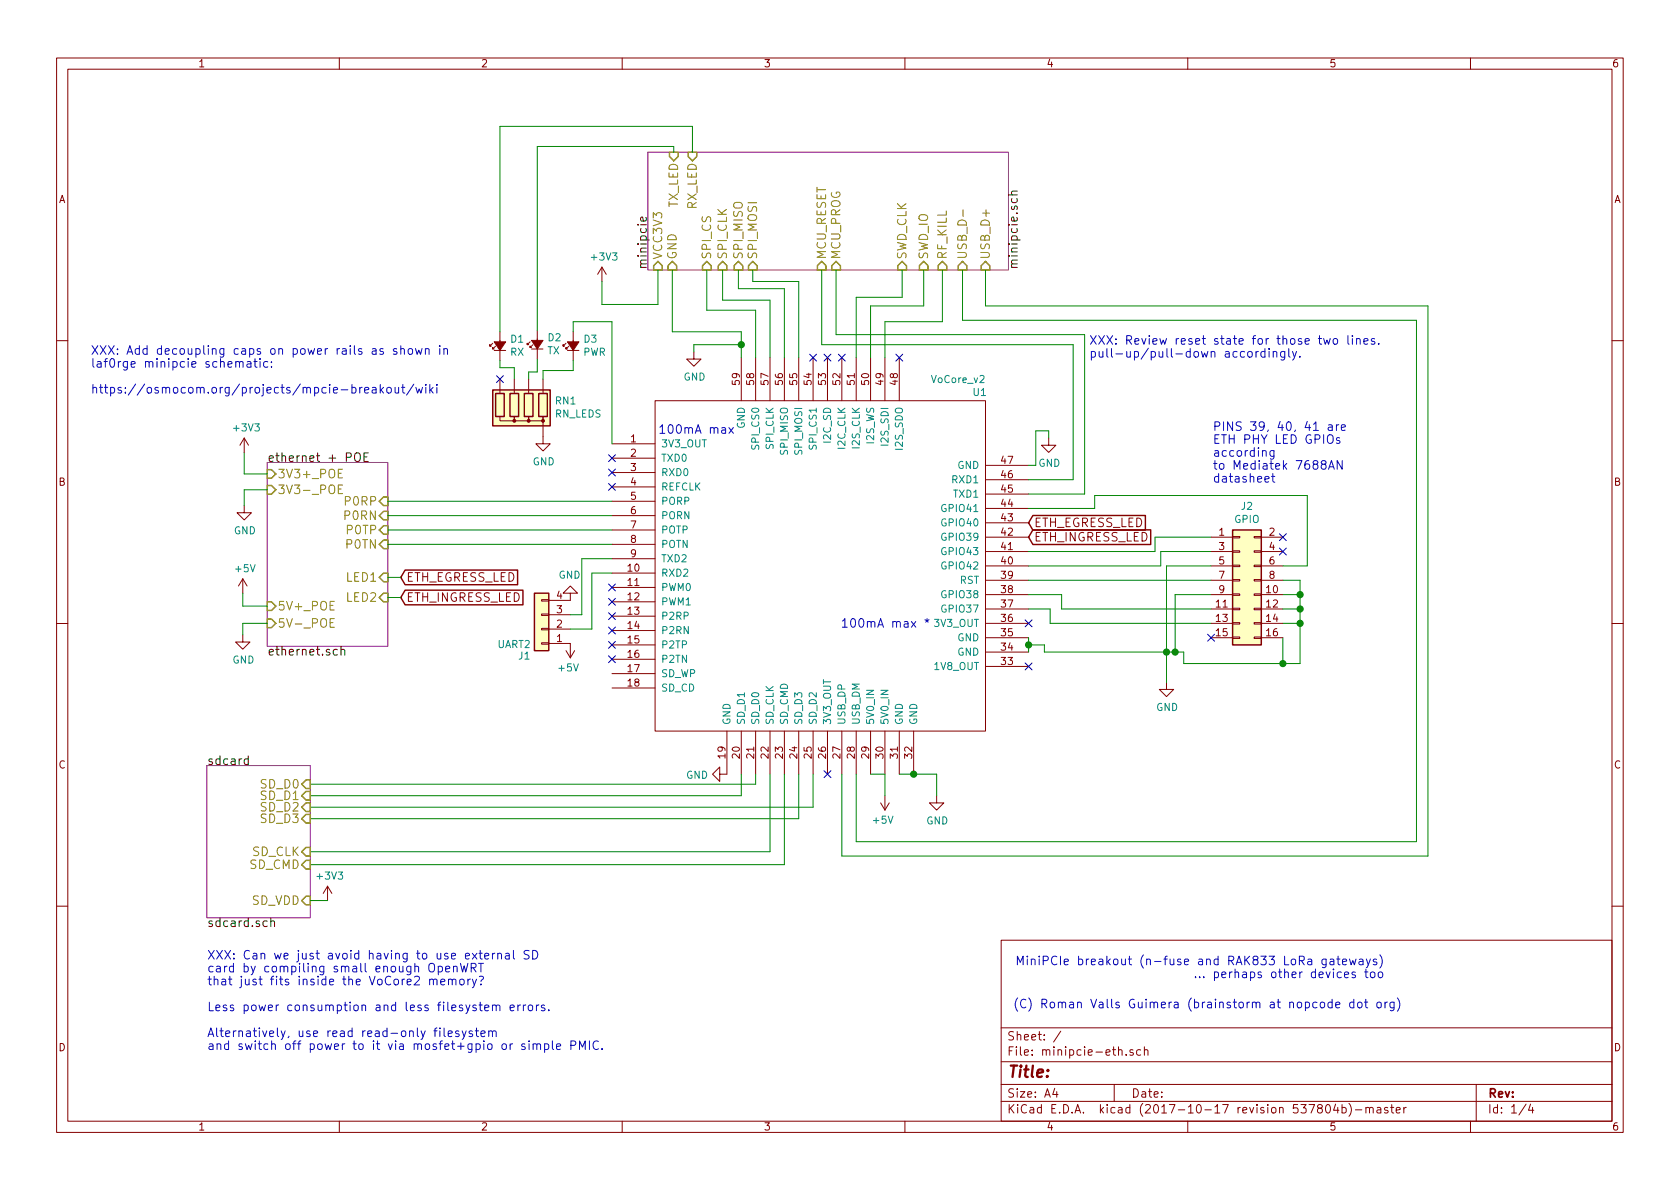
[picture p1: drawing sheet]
<svg xmlns="http://www.w3.org/2000/svg" width="297mm" height="210mm" viewBox="0 0 297 210" stroke-linecap="round" stroke-linejoin="round" font-family="sans-serif">
<g fill="none" stroke="#840000" stroke-width=".18">
<path d="M10 10.3h277v189.9h-277zM12 12.2h273v186.1h-273zM60 10.3v1.9M110 10.3v1.9M160 10.3v1.9M210 10.3v1.9M260 10.3v1.9M88.4 58.7v5M95 58.4v5.1M101.3 58.7v5M106.4 47.2l-.7 1.3M106.4 47.2v2.6"/>
<path d="M106.4 47.2l.8 1.3M10 60.2h2M43.2 77.5l-.8 1.2M43.2 77.5v2.5M43.2 77.5l.7 1.2M87.1 60.7l-.5 .5v-.2v.2h.3M87.4 62h2M87.6 61.2l-.5 .5v-.2v.2h.3M88.4 73.7v.7h2.5v-.7v.7h2.6v-.7v.7h2.5v-.7v4.8h1.3l-1.3 1.3-1.3-1.3h1.3M88.4 67.1v2.5M90.9 67.1v2.5M93.5 67.1v2.5"/>
<path d="M93.7 60.4l-.5 .6v-.3v.3h.3M94 61.7h2M94.2 61l-.5 .5v-.3v.3h.3M96 67.1v2.5M100.1 60.7l-.5 .5v-.2v.2h.2M100.3 62h2.1M100.6 61.2l-.5 .5v-.2v.2h.2M108.2 78.5h7.6M115.8 70.9h58.4v58.4h-58.4zM122.7 62.2v1.3h1.3l-1.3 1.3-1.3-1.3h1.3M131.1 63.2v7.7M133.6 63.2v7.7"/>
<path d="M136.1 63.2v7.7M138.7 63.2v7.7M141.2 63.2v7.7M143.8 63.2v7.7M146.3 63.2v7.7M148.8 63.2v7.7M151.4 63.2v7.7M153.9 63.2v7.7M156.5 63.2v7.7M159 63.2v7.7M185.4 77.5v1.2h1.3l-1.3 1.3-1.3-1.3h1.3M285 60.2h2"/>
<path d="M43.2 89.4v1.3h1.2l-1.2 1.2-1.3-1.2h1.3M108.2 81h7.6M108.2 83.6h7.6M108.2 86.1h7.6M108.2 88.6h7.6M108.2 91.2h7.6M108.2 93.7h7.6M108.2 96.3h7.6M108.2 98.8h7.6M174.2 97.5h7.7M174.2 95h7.7M174.2 92.5h7.7"/>
<path d="M174.2 89.9h7.7M174.2 87.4h7.7M174.2 84.8h7.7M174.2 82.3h7.7M214.1 97.5h3.8M214.1 95h3.8M217.9 99.9h1.3v.3h-1.3zM217.9 97.4h1.3v.3h-1.3zM217.9 94.9h1.3v.2h-1.3zM221.7 99.9h1.3v.3h-1.3zM221.7 97.4h1.3v.3h-1.3zM221.7 94.9h1.3v.2h-1.3z"/>
<path d="M223 97.5h3.8M223 95h3.8M10 110.3h2M42.9 112.3v1.2h1.3l-1.3 1.3-1.2-1.3h1.2M42.9 102.4l-.7 1.2M42.9 102.4v2.5M42.9 102.4l.8 1.2M95.8 106h1.2v.3h-1.2zM95.8 108.6h1.2v.2h-1.2zM95.8 111.1h1.2v.3h-1.2zM95.8 113.7h1.2v.2h-1.2zM97 113.8h3.8v2.5"/>
<path d="M97 111.2h3.8M97 108.7h3.8M100.1 115.1l.7 1.2M100.8 104.9h1.3l-1.3-1.3-1.2 1.3h1.2v1.3h-3.8M101.6 115.1l-.8 1.2M108.2 101.3h7.6M108.2 103.9h7.6M108.2 106.4h7.6M108.2 109h7.6M108.2 111.5h7.6M108.2 114h7.6M108.2 116.6h7.6"/>
<path d="M108.2 119.1h7.6M174.2 110.2h7.7M174.2 117.9h7.7M174.2 115.3h7.7M174.2 112.8h7.7M174.2 107.7h7.7M174.2 105.2h7.7M174.2 102.6h7.7M174.2 100.1h7.7M214.1 110.2h3.8M214.1 112.8h3.8M214.1 107.7h3.8"/>
<path d="M214.1 105.2h3.8M214.1 102.6h3.8M214.1 100.1h3.8M217.9 112.6h1.3v.3h-1.3zM217.9 110.1h1.3v.3h-1.3zM217.9 107.6h1.3v.2h-1.3zM217.9 105h1.3v.3h-1.3zM217.9 102.5h1.3v.2h-1.3zM221.7 112.6h1.3v.3h-1.3zM221.7 110.1h1.3v.3h-1.3zM221.7 107.6h1.3v.2h-1.3zM221.7 105h1.3v.3h-1.3z"/>
<path d="M221.7 102.5h1.3v.2h-1.3zM223 110.2h3.8M223 112.8h3.8M223 107.7h3.8M223 105.2h3.8M223 102.6h3.8M223 100.1h3.8M285 110.3h2M108.2 121.7h7.6M128.5 129.3v7.6h-1.2v1.3l-1.3-1.3 1.3-1.3v1.3M131.1 129.3v7.6M133.6 129.3v7.6"/>
<path d="M136.1 129.3v7.6M138.7 129.3v7.6M141.2 129.3v7.6M143.8 129.3v7.6M146.3 129.3v7.6M148.8 129.3v7.6M151.4 129.3v7.6M153.9 129.3v7.6M156.5 129.3v7.6M159 129.3v7.6M161.5 129.3v7.6M206.2 120.6v1.3h1.3l-1.3 1.3-1.2-1.3h1.2"/>
<path d="M57.9 156.7l-.8 1.3M57.9 156.7v2.6M57.9 156.7l.8 1.3M155.7 142l.8 1.3M156.5 140.7v2.6M157.2 142l-.7 1.3M165.6 140.7v1.3h1.3l-1.3 1.3-1.3-1.3h1.3M10 160.2h2M177 166.3h108v32h-108zM285 160.2h2M60 198.3v1.9M110 198.3v1.9"/>
<path d="M160 198.3v1.9M177 194.8h108M177 191.8h108M177 187.8h108M177 181.8h108M186.5 192.5l-.4 1h1M186.8 193v1M187.6 182.3l-1.3 2M197 191.8v3M197.8 185.7l.2-.1 .3 .1 .1 .9M199.1 186.5v.1M200.3 185.7l-.3-.1-.2 .2v.2l.5 .2v.3h-.5"/>
<path d="M201.7 185.7l-.4-.1-.3 .3v.6l.3 .1 .4-.1M202.3 185.7l.2-.1 .4 .1 .1 .9M202.3 185.1v1.5M210 198.3v1.9M233.2 196l-.3-.3 .1-.2 .2-.2 .5 .1 .1 .2-.1 .2-.6 .2a.48 .48 0 0 0-.1 .7l.2 .1 .5-.1a.48 .48 0 0 0-.2-.7M234.5 195.5l.2-.2a.81 .81 0 0 1 .6 .6 .81 .81 0 0 1-.3 .8l-.1 .1a.79 .79 0 0 1-.4-1.3zM236.1 195.2l-.3 1.1h.9M236.5 195.8v1M237.3 195.9l.4-.1 .3 .3-.1 .6-.2 .1-.4-.1M237.3 195.3v1.5M238.5 195.1a1.71 1.71 0 0 1 0 2.3M239.6 196.3h1.2"/>
<path d="M241.5 196l.2-.2 .4 .1v.9M241.5 195.8v1M242.1 196a.36 .36 0 0 1 .4-.2 .36 .36 0 0 1 .3 .2v.8M243.5 195.9h.6v.9M244.1 196.2l-.5 .1a.29 .29 0 0 0-.2 .2 .29 .29 0 0 0 .2 .3l.5-.1M245.4 195.9a.37 .37 0 0 0-.6 .1l.1 .3 .5 .1v.1l-.2 .3-.4-.1M245.9 195.8h.5M246.1 195.3v1.3l.3 .2M246.9 196.3l.7-.1-.1-.3-.4-.1-.2 .2v.7h.6M248.2 195.8v1M248.6 195.8l-.4 .3M260 198.3v1.9"/>
<path d="M261 191.8v6.5M269.8 195.2l-1.2 2M270.6 195.2l-.3 1.1h.9M271 195.8v1"/>
</g>
<path d="M114.6 26.9h63.7v20.8h-63.7zM47.2 81.8h21.4v32.5h-21.4zM36.6 135.4h18.3v26.9h-18.3z" fill="none" stroke="#840084" stroke-width=".18"/>
<g fill="none" stroke="#000" stroke-width=".18">
<path d="M114.2 38.4l.1 .5-.3 .2-.7-.1v-.6h.3l.2 .7M178.3 34.5h1.6M178.9 35.1l-.1 .4 .2 .3h.7a.48 .48 0 0 0 .1-.7M179.9 33.8l-1 .1-.1 .3 .2 .3M62.8 80.3a.54 .54 0 0 1 .8 0 1.04 1.04 0 0 1-.3 1.3 .53 .53 0 0 1-.6-.5zM64.4 80.8h.5M65.1 80.1h-.7v1.5h.7M59.6 114.9l-.4-.1-.3 .3 .2 .7h.5M60.3 115l.1-.1a.37 .37 0 0 1 .6 .1v.8M60.3 114.3v1.5M43.9 134.3l-.4-.1-.3 .3 .1 .6h.6M43.9 133.7v1.5"/>
<path d="M47.9 163l.2-.2 .4 .1v.9M47.9 162.3v1.5"/>
</g>
<g fill="none" stroke="#848400" stroke-width=".25">
<path d="M118.4 26.9h1.5v.8l-.8 .7-.7-.7zM121.7 26.9h1.5v.8l-.8 .7-.7-.7zM116.3 46.2l.8 .8v.7h-1.5v-.7zM118.9 46.2l.7 .8v.7h-1.5v-.7zM125 46.2l.7 .8v.7h-1.5v-.7zM127.8 46.2l.7 .8v.7h-1.5v-.7zM130.6 46.2l.7 .8v.7h-1.5v-.7zM133.1 46.2l.8 .8v.7h-1.6v-.7zM145.3 46.2l.7 .8v.7h-1.5v-.7zM147.8 46.2l.8 .8v.7h-1.5v-.7zM159.5 46.2l.8 .8v.7h-1.6v-.7zM163.3 46.2l.8 .8v.7h-1.5v-.7z"/>
<path d="M166.6 46.2l.8 .8v.7h-1.5v-.7zM170.2 46.2l.7 .8v.7h-1.5v-.7zM174.2 46.2l.8 .8v.7h-1.5v-.7zM47.2 83.1h.8l.8 .7-.8 .8h-.8zM47.2 85.8h.8l.8 .8-.8 .8h-.8zM67.8 90.4h.8v1.5h-.8l-.7-.7zM67.8 87.9h.8v1.5h-.8l-.7-.8zM67.8 93h.8v1.5h-.8l-.7-.8zM67.8 95.5h.8v1.5h-.8l-.7-.7zM47.2 106.4h.8l.8 .8-.8 .7h-.8zM47.2 109.5h.8l.8 .7-.8 .8h-.8zM67.8 101.3h.8v1.6h-.8l-.7-.8z"/>
<path d="M67.8 104.9h.8v1.5h-.8l-.7-.7zM54.1 137.9h.8v1.5h-.8l-.8-.7zM53.3 140.7l.8-.8h.8v1.6h-.8zM54.1 142h.8v1.5h-.8l-.8-.8zM54.1 144h.8v1.5h-.8l-.8-.7zM54.1 152.1h.8v1.6h-.8l-.8-.8zM54.1 149.9h.8v1.5h-.8l-.8-.8zM54.1 158.5h.8v1.5h-.8l-.8-.7z"/>
</g>
<path d="M170.3 37.1v1.2M59.8 83.7h.5M59.8 86.5h.5M60.6 83h-.8v1.5h.8M60.6 85.8h-.8v1.5h.8M58.4 110.1h.5M59.1 106.3h-.7v1.6h.7M59.1 109.4h-.7v1.5h.7" fill="none" stroke="#848400" stroke-width=".18"/>
<g fill="#ffffc2" stroke="#ffffc2" stroke-width=".18">
<path d="M94.5 104.9h2.5v10.2h-2.5z"/>
<path d="M217.9 93.7h5.1v20.3h-5.1z"/>
<path d="M87.1 69h10.2v6.3h-10.2z"/>
</g>
<path d="M87.1 69h10.2v6.3h-10.2zM87.6 69.6h1.6v4.1h-1.6zM90.2 69.6h1.5v4.1h-1.5zM92.7 69.6h1.5v4.1h-1.5zM95.2 69.6h1.6v4.1h-1.6zM182.6 91.2h19.9v2.5h-19.9l-.7-1.2zM182.6 93.7h20.9v2.6h-20.9l-.7-1.3zM217.9 93.7h5.1v20.3h-5.1zM71.6 100.8h19.9v2.6h-19.9l-.7-1.3zM71.6 104.4h20.9v2.6h-20.9l-.7-1.3zM94.5 104.9h2.5v10.2h-2.5z" fill="none" stroke="#840000" stroke-width=".25"/>
<g fill="none" stroke="#000084" stroke-width=".18">
<path d="M87.8 66.4l1.2 1.3M89 66.4l-1.2 1.3M143.2 62.6l1.2 1.2M144.4 62.6l-1.2 1.2M145.7 62.6l1.2 1.2M146.9 62.6l-1.2 1.2M148.2 62.6l1.3 1.2M149.5 62.6l-1.3 1.2M158.4 62.6l1.2 1.2M159.6 62.6l-1.2 1.2M107.6 85.5l1.2 1.2M107.6 80.4l1.2 1.2"/>
<path d="M107.6 83l1.2 1.2M108.8 85.5l-1.2 1.2M108.8 80.4l-1.2 1.2M108.8 83l-1.2 1.2M226.2 96.9l1.2 1.2M226.2 94.4l1.2 1.2M227.4 96.9l-1.2 1.2M227.4 94.4l-1.2 1.2M107.6 105.8l1.2 1.2M107.6 103.3l1.2 1.2M107.6 108.4l1.2 1.2M107.6 110.9l1.2 1.2"/>
<path d="M107.6 113.4l1.2 1.2M107.6 116l1.2 1.2M108.8 105.8l-1.2 1.2M108.8 103.3l-1.2 1.2M108.8 108.4l-1.2 1.2M108.8 110.9l-1.2 1.2M108.8 113.4l-1.2 1.2M108.8 116l-1.2 1.2M181.3 117.2l1.2 1.3M181.3 109.6l1.2 1.2M182.5 117.2l-1.2 1.3M182.5 109.6l-1.2 1.2"/>
<path d="M213.5 112.2l1.2 1.2M214.7 112.2l-1.2 1.2M145.7 136.3l1.2 1.2M146.9 136.3l-1.2 1.2"/>
</g>
<g fill="none" stroke="#0000c2" stroke-width=".18">
<path d="M234 59.9l.3 1 .3-.8 .3 .8 .3-1M235.8 60l.4-.1 .3 .2v.5l-.3 .3-.4-.1-.1-.2zM238.3 59.4v1.2l.2 .3M239.1 59.4v.1M239.1 59.9v1M239.9 60l.2-.1h.3l.1 1M239.9 59.9v1M243 59.9h-.3l-.3 .2 .1 .2 .5 .1v.4h-.6M41.7 64.1l.1-.1a.37 .37 0 0 1 .5 .1v.8M42.3 64.1l.2-.2 .4 .1 .1 .9M43.7 64h.6l.1 .9M44.4 64.3l-.5 .1a.3 .3 0 0 0-.3 .3 .3 .3 0 0 0 .3 .2h.5"/>
<path d="M45.1 63.4v1.3l.1 .2h.3M46 63.9v1M47.3 64l-.4-.1-.2 .2v.7a.48 .48 0 0 0 .6 .1M48 64.8v.1M48 64v.1M63.6 68.5v1M64 68.5l-.4 .3M64.5 69l.7-.1-.1-.3-.4-.1-.2 .2v.7h.6M65.8 68.6h.6l.1 .9M66.5 68.9h-.5a.31 .31 0 0 0-.2 .3 .31 .31 0 0 0 .2 .3l.5-.1M67.2 68v1.5M67.4 68.9l.4 .6"/>
<path d="M67.7 61.7l-.3-.1-.2 .2v.3l.5 .1v.4h-.5M67.8 68.5l-.6 .6M68.5 68.6l.2-.1 .4 .1 .1 .6-.2 .2-.3 .1-.2-.1zM69.8 68.5l.1 .9 .4 .1 .2-.1M70.1 61.7a.37 .37 0 0 0-.6 .1l.1 .3 .6 .3-.2 .3-.5-.1M70.5 68.5v1M70.9 61.8l.2-.2 .3 .1 .1 1M70.9 61.1v1.6M71 68.5h.6M71.2 68v1.3l.4 .2M72.2 61.8l.2-.2 .5 .2v.6l-.1 .2-.4 .1-.2-.2zM73.2 67.9l-1.3 2"/>
<path d="M73.5 61.6l.3 1.1 .2-.8 .3 .8 .3-1.1M73.5 68.5l.3 1 .3-.7 .3 .7 .3-1M75.2 61.8l.1-.1a.37 .37 0 0 1 .6 .1v.9M75.2 61.6v1.1M75.3 68v.1M75.3 68.5v1M76 68v1.5M76.1 68.9l.5 .6M76.6 68.5l-.6 .6M77.2 68v.1M77.2 68.5v1M77.7 61.1v.2"/>
<path d="M77.7 61.6v1.1M78.5 61.8l.2-.2 .3 .1 .1 1M78.5 61.6v1.1M128.9 75.6l.8 1M129.7 75.6l-.8 1M220.7 62.3l.2-.2 .4 .2 .1 .6-.1 .2-.4 .1-.2-.2zM222.1 62.1v1.1M222.5 62.1l-.3 .1-.1 .2M223.6 62.2l-.4-.1-.3 .3v.5l.2 .2h.5M223.6 61.6v1.6M224.4 61.6v.2M224.4 62.1v1.1"/>
<path d="M225.1 62.3l.2-.2 .4 .1 .1 1M225.1 62.1v1.1M225.2 79.7v1.2l-.2 .3-.4-.1M225.2 79.8l-.4-.1-.3 .3 .2 .6h.5M227.2 62.1v1.3l-.4 .3-.3-.1M227.2 62.2l-.5-.1-.3 .3v.5l.2 .2h.6M227.9 61.6v1.3l.2 .3M228.5 62.1l.4 1.1M229.2 62.1l-.5 1.4-.2 .2M229.8 63v.2M234.9 75.2h.6l.1 .9M235.6 75.5h-.5a.3 .3 0 0 0-.3 .3 .3 .3 0 0 0 .3 .3l.5-.1"/>
<path d="M236.3 75.1v1M236.7 75.1l-.3 .1-.1 .2M236.9 77.5l-.4-.1-.2 .2v.2l.6 .2v.3h-.6M237.2 75.6l.7-.1-.1-.3-.4-.1-.2 .2v.7h.6M241.1 60.4l.8-.2-.1-.3h-.4l-.3 .2 .1 .7h.6M243.8 60.7v.2M224.8 84.2h.6M225 83.7v1.3l.4 .3M233.9 82.1l-.3-.3 .1-.2 .2-.1 .5 .1 .1 .2-.2 .2-.5 .2a.48 .48 0 0 0 .1 .8l.4-.1a.48 .48 0 0 0-.1-.8M234.9 83l.5-1.5 .5 1.5M235.1 82.5h.7M237.3 81.5v1.5l-.9-1.5v1.5"/>
<path d="M163.5 109.6l.4 .1 .4-.1M163.7 110l.2-.3 .2 .3M163.9 109.4v.3M76 173.3v-.1a.37 .37 0 0 1 .6 .1v.9M76.6 173.3l.2-.2 .4 .1 .1 1M77.5 170.9h.4l.3 .1v.7a.48 .48 0 0 1-.7 .1M77.9 173.7l.8-.2-.1-.3-.4-.1-.3 .2 .1 .8h.6M78.8 171.4l.7-.2v-.3h-.5l-.2 .2 .1 .7h.6M79.3 173.3l.2-.2 .4 .1 .1 1M79.3 173.1v1.1M80 173.3a.36 .36 0 0 1 .3-.2 .36 .36 0 0 1 .3 .2v.9M80.2 171l.2-.1h.4v1"/>
<path d="M80.2 170.9v1M81.3 173.3l.3-.2 .4 .2 .1 .6-.2 .2-.3 .1-.3-.2zM81.4 170.4l.4 1.5 .3-1.1 .2 1.1 .4-1.5M82.7 173.1v1.1M83.2 173.1l-.3 .1-.2 .2M83.3 171.1h.7l.2-.2-.1-.4-.2-.1h-.6v1.5M83.5 168.6l.8 1M83.5 173.1l.4 1.1M83.7 171.1l.5 .8M84.3 173.1l-.6 1.4-.2 .2M84.3 168.6l-.8 1M84.6 170.4h.9"/>
<path d="M84.7 168.6h.6M84.8 172.7l.5-.1a.38 .38 0 0 1 .2 .5 .38 .38 0 0 1-.4 .2l-.1 .3M84.9 168.1v1.3l.1 .1 .3 .1M85 174v.2M85 170.4v1.5M85.7 169.1l.7-.2v-.2l-.5-.1-.2 .2 .1 .7h.6M85.7 178.2l.7-.1v-.3l-.5-.1-.2 .2 .1 .8h.6M87.1 177.8a.37 .37 0 0 1 .6 .1v.8M87.1 168.6v1M87.1 177.7v1M87.5 168.6l-.4 .3M87.7 177.9a.36 .36 0 0 1 .4-.2 .36 .36 0 0 1 .3 .2v.8"/>
<path d="M88 168.7l.2-.1 .4 .1 .1 .9M88 168.6v1M89.4 168.7h.6v.9M90 168.9l-.5 .1a.31 .31 0 0 0-.2 .3 .31 .31 0 0 0 .2 .3l.5-.1M90.2 178.2l.7-.1v-.3l-.5-.1-.2 .2 .1 .8h.6M90.8 168.1v1.3l.2 .2M91.6 177.7v1M92 177.7l-.3 .1-.1 .2M92.5 177.7v1M93 177.7l-.3 .1-.2 .2M93.5 177.8l.2-.1 .4 .1 .1 .6-.1 .3h-.4l-.2-.1zM93.5 168.1a.68 .68 0 0 0-.8 .1v.5l.8 .3v.4a.62 .62 0 0 1-.8 .1"/>
<path d="M94.2 168.1a.77 .77 0 0 1 .9 .7 .77 .77 0 0 1-.9 .8zM94.8 177.7v1M95.3 177.7l-.5 .3M96.3 177.8a.37 .37 0 0 0-.6 .1l.1 .2 .6 .3-.3 .3h-.4M97 178.6v.1M179.9 170.6v-1.5l.5 1.1 .5-1.1v1.5M181.6 169.1v.1M181.6 169.6v1M182.3 169.7l.3-.1 .3 .1 .1 .9M182.3 169.6v1M183.7 169.1v.1M183.7 169.6v1"/>
<path d="M184.5 169.9l.7-.1 .1-.2v-.4l-.3-.1h-.5v1.5M186.9 169.2a.63 .63 0 0 0-.8 0 .63 .63 0 0 0-.2 .7 .58 .58 0 0 0 .3 .6 .58 .58 0 0 0 .7 0M187.5 169.1v1.5M188.2 170.1l.7-.2-.1-.2-.4-.1-.2 .2v.7h.6M211.4 172.7v.2M212.1 172.7v.2M212.8 172.7v.2M214.7 172l.5-.1 .2 .3-.1 .6h-.6M214.7 171.9v1.5M216 172.4l.8-.2-.1-.2-.4-.1-.3 .2 .1 .7h.6M217.4 171.9v1M217.9 171.9l-.3 .1-.2 .2"/>
<path d="M235.5 177.3l-.4-.1-.3 .3v.4l.1 .2h.6M235.5 176.7v1.5M236.2 177.7l.7-.1-.1-.3-.4-.1-.2 .2v.7h.6M239.4 177.3l-.5-.1-.2 .1v.8a.48 .48 0 0 0 .7 0M239.4 176.7v1.5M240.1 177.3l.4-.1 .3 .3v.4l-.3 .3-.3-.1-.2-.2zM241.2 177.2h.6M241.5 176.7v1.3l.3 .2M243.4 169.7l-.4-.1-.2 .2 .1 .2 .5 .2v.3h-.6M243.5 177.3l.2-.1 .5 .1v.6l-.1 .2-.4 .1-.2-.1zM243.7 172l.3-.1 .4 .1 .1 .6-.2 .2-.3 .1-.3-.2zM244 168.9a1.78 1.78 0 0 1 0 2.3"/>
<path d="M244.9 177.2v1M245.3 177.2l-.4 .3M246.5 177.2v1.2l-.3 .3h-.4M246.5 177.3l-.5-.1-.2 .1v.8a.48 .48 0 0 0 .7 0M247.1 176.5a1.78 1.78 0 0 1 0 2.3M77.8 181.8v.1M77.8 182.3v1M78.5 181.8v1.3l.2 .2M79.2 182.8l.8-.2-.1-.2-.4-.1-.3 .2 .1 .7h.6M81.1 182.4a.37 .37 0 0 0-.6 .1l.1 .2 .6 .3-.2 .3-.5-.1M81.7 182.3l.4 1M82.4 182.3l-.5 1.4-.2 .1"/>
<path d="M83.5 182.4a.37 .37 0 0 0-.6 .1l.1 .2 .6 .3-.2 .3-.5-.1M84 182.3h.6M84.3 181.8v1.3l.3 .2M85 182.8l.8-.2-.1-.2-.4-.1-.3 .2 .1 .7h.6M86.4 182.4l.2-.1 .4 .1 .1 .9M86.4 182.3v1M87.1 182.5a.36 .36 0 0 1 .3-.2 .36 .36 0 0 1 .3 .2v.8M92.8 184.7a.37 .37 0 0 0-.6 .1l.1 .2 .6 .3-.2 .3-.5-.1M93.5 184.1v.1M93.5 184.6v1M94.3 184.7a.37 .37 0 0 1 .6 .1v.8M94.3 184.6v1"/>
<path d="M94.9 184.8l.2-.2 .4 .1 .1 .9M96.3 184.7l.4-.1 .3 .1v.7a.48 .48 0 0 1-.7 .1M96.3 184.6v1.5M97.7 184.1v1.3l.2 .2M98.4 185.1l.7-.2v-.2l-.5-.1-.2 .2 .1 .7h.6M100.9 184.9l.8-.1 .1-.2-.1-.4-.2-.1h-.6v1.5M102.5 185.6v-1.5l.5 1.1 .5-1.1v1.5M104.2 184.1v1.5M105.8 184.2a.62 .62 0 0 0-.8 0 .62 .62 0 0 0-.1 .7 .57 .57 0 0 0 .2 .6 .57 .57 0 0 0 .7-.1M106.5 185.4v.2"/>
</g>
<g fill="none" stroke="#008400" stroke-width=".18">
<path d="M119.1 26.9v-1h-24.1v32.5M122.4 26.9v-4.6h-34v36.4M101.3 58.7v-1.8h6.9v21.6M116.3 47.7v6.1h-9.9v-4M118.9 47.7v11h12.2v4.5M125 47.7v7.2h8.6v8.3M127.8 47.7v5.4h8.3v10.1M130.6 47.7v3.3h8.1v12.2M133.1 47.7v2.1h8.1v13.4M145.3 47.7v13.3h44.4v23.8h-7.8M147.8 47.7v11.5h44v28.2h-9.9M159.5 47.7v4.9h-8.1v10.6"/>
<path d="M163.3 47.7v6.4h-9.4v9.1M166.6 47.7v9.2h-10.1v6.3M170.2 47.7v8.9h80.2v92.2h-99v-11.9M174.2 47.7v6.4h78.3v97.3h-103.7v-14.5M88.4 63.7v1.3h2.5v2.1M95 63.5v2.3h-1.5v1.3M101.3 63.7v1.8h-5.3v1.6M131.1 61h-8.4v1.2M185.4 77.5v-1.3h-2.3v6.1h-1.2M43.2 80v3.8h4M47.2 86.6h-4v2.8M68.6 88.6h39.6"/>
<path d="M68.6 91.2h39.6M68.6 93.7h39.6M68.6 96.3h39.6M108.2 98.8h-5.3v9.9h-2.1M181.9 89.9h11.6v-2.3h37.6v12.5h-4.3M214.1 97.5h-8.9v2.6h-23.3M214.1 95h-9.9v2.5h-22.3M42.9 104.9v2.3h4.3M47.2 110.2h-4.3v2.1M68.6 102.1h2.3M68.6 105.7h2.3M108.2 101.3h-3.6v9.9h-3.8"/>
<path d="M181.9 112.8v2.5M181.9 107.7h3.8v2.5h28.4M181.9 105.2h5.8v2.5h26.4M181.9 102.6h32.2M214.1 105.2h-6.3v10.1M214.1 100.1h-7.9v20.5M226.8 102.6h3.1v14.7h-20.6v-2h-24.6v-1.3h-2.8M226.8 112.8v4.5M226.8 107.7h3.1M226.8 110.2h3.1M226.8 105.2h3.1M131.1 136.9v3.8h-76.2"/>
<path d="M133.6 136.9v1.8h-78.7M136.1 136.9v13.7h-81.2M138.7 136.9v16h-83.8M141.2 136.9v7.9h-86.3M143.8 136.9v5.8h-88.9M153.9 136.9h2.6v3.8M159 136.9h6.6v3.8M54.9 159.3h3"/>
</g>
<g fill="#008400" stroke="#008400" stroke-width=".25">
<circle cx="161.5" cy="136.9" r=".51"/>
<circle cx="206.2" cy="115.3" r=".51"/>
<circle cx="207.8" cy="115.3" r=".51"/>
<circle cx="226.8" cy="117.3" r=".51"/>
<circle cx="229.9" cy="110.2" r=".51"/>
<circle cx="229.9" cy="107.7" r=".51"/>
<circle cx="229.9" cy="105.2" r=".51"/>
<circle cx="131.1" cy="61" r=".51"/>
<circle cx="181.9" cy="114" r=".51"/>
</g>
<g fill="#840000" stroke="#840000" stroke-width=".18">
<path d="M87.4 60.4h2l-1 1.6z"/>
<path d="M94 60.2h2l-1 1.5z"/>
<path d="M100.3 60.4h2.1l-1.1 1.6z"/>
<circle cx="96" cy="74.4" r=".25"/>
<circle cx="93.5" cy="74.4" r=".25"/>
<circle cx="90.9" cy="74.4" r=".25"/>
</g>
<text font-size="2.8" fill="#840000" x="178" y="190.5">Title:</text>
<g font-size="2.1" fill="#848400">
<text x="119.9" y="36.8" transform="rotate(-90 119.9 36.8)">TX_LED</text>
<text x="123.2" y="37.1" transform="rotate(-90 123.2 37.1)">RX_LED</text>
<text x="117.1" y="46" transform="rotate(-90 117.1 46)">VCC3V3</text>
<text x="119.6" y="46" transform="rotate(-90 119.6 46)">GND</text>
<text x="125.7" y="46" transform="rotate(-90 125.7 46)">SPI_CS</text>
<text x="128.5" y="46" transform="rotate(-90 128.5 46)">SPI_CLK</text>
<text x="131.3" y="46" transform="rotate(-90 131.3 46)">SPI_MISO</text>
<text x="133.9" y="46" transform="rotate(-90 133.9 46)">SPI_MOSI</text>
<text x="146" y="46" transform="rotate(-90 146 46)">MCU_RESET</text>
<text x="148.6" y="46" transform="rotate(-90 148.6 46)">MCU_PROG</text>
<text x="160.3" y="46" transform="rotate(-90 160.3 46)">SWD_CLK</text>
<text x="164.1" y="46" transform="rotate(-90 164.1 46)">SWD_IO</text>
<text x="167.4" y="46" transform="rotate(-90 167.4 46)">RF_KILL</text>
<text x="170.9" y="46" transform="rotate(-90 170.9 46)">USB_D-</text>
<text x="175" y="46" transform="rotate(-90 175 46)">USB_D+</text>
<text x="49" y="84.6">3V3+_POE</text>
<text x="49" y="87.4">3V3-_POE</text>
<text x="61.3" y="89.4">P0RP</text>
<text x="61.1" y="91.9">P0RN</text>
<text x="61.5" y="94.5">P0TP</text>
<text x="61.4" y="97">P0TN</text>
<text x="49" y="107.9">5V+_POE</text>
<text x="61.4" y="102.9">LED1</text>
<text x="61.4" y="106.4">LED2</text>
<text x="49" y="111">5V-_POE</text>
<text x="46.3" y="139.4">SD_D0</text>
<text x="46.3" y="141.5">SD_D1</text>
<text x="46.3" y="143.5">SD_D2</text>
<text x="46.3" y="145.5">SD_D3</text>
<text x="44.1" y="153.7">SD_CMD</text>
<text x="44.6" y="151.4">SD_CLK</text>
<text x="44.5" y="160">SD_VDD</text>
</g>
<g font-size="2.1">
<text x="114.4" y="47.7" transform="rotate(-90 114.4 47.7)">minipcie</text>
<text x="179.9" y="47.7" transform="rotate(-90 179.9 47.7)">minipcie.sch</text>
<text x="47.2" y="81.7">ethernet + POE</text>
<text x="47.2" y="115.9">ethernet.sch</text>
<text x="36.6" y="135.3">sdcard</text>
<text x="36.6" y="163.9">sdcard.sch</text>
</g>
<g font-size="2.1" fill="#0000c2">
<text x="16" y="62.7">XXX: Add decoupling caps on power rails as shown in</text>
<text x="16" y="65">laf0rge minipcie schematic:</text>
<text x="192.5" y="61">XXX: Review reset state for those two lines.</text>
<text x="192.5" y="63.2">pull-up/pull-down accordingly.</text>
<text x="16" y="69.6">https://osmocom.org/projects/mpcie-breakout/wiki</text>
<text x="116.3" y="76.7">100mA max</text>
<text x="214.4" y="76.2">PINS 39, 40, 41 are</text>
<text x="214.4" y="78.5">ETH PHY LED GPIOs</text>
<text x="214.4" y="80.8">according</text>
<text x="214.4" y="83.1">to Mediatek 7688AN</text>
<text x="214.4" y="85.3">datasheet</text>
<text x="148.6" y="111">100mA max *</text>
<text x="36.6" y="169.7">XXX: Can we just avoid having to use external SD</text>
<text x="36.6" y="172">card by compiling small enough OpenWRT</text>
<text x="188.8" y="170.7">MiniPCIe breakout (n-fuse and RAK833 LoRa gateways)</text>
<text x="218.4" y="173">perhaps other devices too</text>
<text x="36.6" y="174.2">that just fits inside the VoCore2 memory?</text>
<text x="36.6" y="178.8">Less power consumption and less filesystem errors.</text>
<text x="179.1" y="178.3">(C) Roman Valls Guimera (brainstorm at nopcode dot org)</text>
<text x="36.6" y="183.4">Alternatively, use read read-only filesystem</text>
<text x="36.6" y="185.7">and switch off power to it via mosfet+gpio or simple PMIC.</text>
</g>
<g font-size="2.1" fill="#840000">
<text x="182.8" y="93.2">ETH_EGRESS_LED</text>
<text x="182.8" y="95.8">ETH_INGRESS_LED</text>
<text x="71.8" y="102.9">ETH_EGRESS_LED</text>
<text x="71.8" y="106.4">ETH_INGRESS_LED</text>
<text x="178" y="184">Sheet: /</text>
<text x="178" y="186.7">File: minipcie-eth.sch</text>
<text x="178" y="196.9">KiCad E.D.A. kicad (2017-10-17 revision 537804b)-master</text>
<text x="178" y="194.1">Size: A4</text>
<text x="200" y="194.1">Date:</text>
<text x="263" y="194.1">Rev:</text>
<text x="263" y="196.9">Id: 1/4</text>
</g>
<g font-size="1.8" fill="#840000">
<text x="35" y="11.9">1</text>
<text x="85" y="11.9">2</text>
<text x="135" y="11.9">3</text>
<text x="185" y="11.9">4</text>
<text x="235" y="11.9">5</text>
<text x="285" y="11.9">6</text>
<text x="10.4" y="35.9">A</text>
<text x="285.4" y="35.9">A</text>
<text x="130.8" y="68" transform="rotate(-90 130.8 68)">59</text>
<text x="133.3" y="68" transform="rotate(-90 133.3 68)">58</text>
<text x="135.9" y="68" transform="rotate(-90 135.9 68)">57</text>
<text x="138.4" y="68" transform="rotate(-90 138.4 68)">56</text>
<text x="141" y="68" transform="rotate(-90 141 68)">55</text>
<text x="143.5" y="68" transform="rotate(-90 143.5 68)">54</text>
<text x="146" y="68" transform="rotate(-90 146 68)">53</text>
<text x="148.6" y="68" transform="rotate(-90 148.6 68)">52</text>
<text x="151.1" y="68" transform="rotate(-90 151.1 68)">51</text>
<text x="153.7" y="68" transform="rotate(-90 153.7 68)">50</text>
<text x="156.2" y="68" transform="rotate(-90 156.2 68)">49</text>
<text x="158.7" y="68" transform="rotate(-90 158.7 68)">48</text>
<text x="111.5" y="78.2">1</text>
<text x="111.5" y="80.8">2</text>
<text x="111.5" y="83.3">3</text>
<text x="177.1" y="82">47</text>
<text x="10.4" y="85.9">B</text>
<text x="111.5" y="85.8">4</text>
<text x="111.5" y="88.4">5</text>
<text x="177.1" y="89.7">44</text>
<text x="177.1" y="87.1">45</text>
<text x="177.1" y="84.6">46</text>
<text x="285.4" y="85.9">B</text>
<text x="111.5" y="90.9">6</text>
<text x="111.5" y="93.5">7</text>
<text x="177.1" y="94.7">42</text>
<text x="177.1" y="92.2">43</text>
<text x="215.5" y="94.7">1</text>
<text x="224.4" y="94.7">2</text>
<text x="111" y="101.1">10</text>
<text x="111.5" y="96">8</text>
<text x="111.5" y="98.5">9</text>
<text x="177.1" y="99.8">40</text>
<text x="177.1" y="97.3">41</text>
<text x="215.5" y="97.3">3</text>
<text x="215.5" y="99.8">5</text>
<text x="224.4" y="97.3">4</text>
<text x="224.4" y="99.8">6</text>
<text x="98.5" y="105.9">4</text>
<text x="111" y="103.6">11</text>
<text x="111" y="106.2">12</text>
<text x="177.1" y="107.4">37</text>
<text x="177.1" y="104.9">38</text>
<text x="177.1" y="102.4">39</text>
<text x="215.1" y="107.4">11</text>
<text x="215.5" y="102.4">7</text>
<text x="215.5" y="104.9">9</text>
<text x="224" y="104.9">10</text>
<text x="224" y="107.4">12</text>
<text x="224.4" y="102.4">8</text>
<text x="98.5" y="113.5">1</text>
<text x="98.5" y="111">2</text>
<text x="98.5" y="108.5">3</text>
<text x="111" y="108.7">13</text>
<text x="111" y="111.2">14</text>
<text x="111" y="113.8">15</text>
<text x="177.1" y="112.5">35</text>
<text x="177.1" y="110">36</text>
<text x="215.1" y="110">13</text>
<text x="215.1" y="112.5">15</text>
<text x="224" y="110">14</text>
<text x="224" y="112.5">16</text>
<text x="111" y="116.3">16</text>
<text x="111" y="118.9">17</text>
<text x="177.1" y="117.6">33</text>
<text x="177.1" y="115.1">34</text>
<text x="111" y="121.4">18</text>
<text x="10.4" y="135.9">C</text>
<text x="128.3" y="134.1" transform="rotate(-90 128.3 134.1)">19</text>
<text x="130.8" y="134.1" transform="rotate(-90 130.8 134.1)">20</text>
<text x="133.3" y="134.1" transform="rotate(-90 133.3 134.1)">21</text>
<text x="135.9" y="134.1" transform="rotate(-90 135.9 134.1)">22</text>
<text x="138.4" y="134.1" transform="rotate(-90 138.4 134.1)">23</text>
<text x="141" y="134.1" transform="rotate(-90 141 134.1)">24</text>
<text x="143.5" y="134.1" transform="rotate(-90 143.5 134.1)">25</text>
<text x="146" y="134.1" transform="rotate(-90 146 134.1)">26</text>
<text x="148.6" y="134.1" transform="rotate(-90 148.6 134.1)">27</text>
<text x="151.1" y="134.1" transform="rotate(-90 151.1 134.1)">28</text>
<text x="153.7" y="134.1" transform="rotate(-90 153.7 134.1)">29</text>
<text x="156.2" y="134.1" transform="rotate(-90 156.2 134.1)">30</text>
<text x="158.7" y="134.1" transform="rotate(-90 158.7 134.1)">31</text>
<text x="161.3" y="134.1" transform="rotate(-90 161.3 134.1)">32</text>
<text x="285.4" y="135.9">C</text>
<text x="10.4" y="185.9">D</text>
<text x="285.4" y="185.9">D</text>
<text x="35" y="199.9">1</text>
<text x="85" y="199.9">2</text>
<text x="135" y="199.9">3</text>
<text x="185" y="199.9">4</text>
<text x="235" y="199.9">5</text>
<text x="285" y="199.9">6</text>
</g>
<g font-size="1.8" fill="#008484">
<text x="104.7" y="46.1">+3V3</text>
<text x="90.2" y="62.9">RX</text>
<text x="90.3" y="60.6">D1</text>
<text x="96.8" y="62.7">TX</text>
<text x="96.9" y="60.3">D2</text>
<text x="103.1" y="62.9">PWR</text>
<text x="103.3" y="60.6">D3</text>
<text x="98.3" y="71.5">RN1</text>
<text x="120.9" y="67.3">GND</text>
<text x="164.8" y="67.7">VoCore_v2</text>
<text x="172.1" y="70">U1</text>
<text x="41.5" y="76.3">+3V3</text>
<text x="98.1" y="73.8">RN_LEDS</text>
<text x="131.7" y="75.8" transform="rotate(-90 131.7 75.8)">GND</text>
<text x="94.2" y="82.3">GND</text>
<text x="116.8" y="79.1">3V3_OUT</text>
<text x="116.8" y="81.7">TXD0</text>
<text x="134.2" y="79.1" transform="rotate(-90 134.2 79.1)">SPI_CS0</text>
<text x="136.8" y="79.3" transform="rotate(-90 136.8 79.3)">SPI_CLK</text>
<text x="139.3" y="80.2" transform="rotate(-90 139.3 80.2)">SPI_MISO</text>
<text x="141.9" y="80.2" transform="rotate(-90 141.9 80.2)">SPI_MOSI</text>
<text x="144.4" y="79.1" transform="rotate(-90 144.4 79.1)">SPI_CS1</text>
<text x="146.9" y="78.1" transform="rotate(-90 146.9 78.1)">I2C_SD</text>
<text x="149.5" y="79.2" transform="rotate(-90 149.5 79.2)">I2C_CLK</text>
<text x="152" y="79.1" transform="rotate(-90 152 79.1)">I2S_CLK</text>
<text x="154.6" y="78.4" transform="rotate(-90 154.6 78.4)">I2S_WS</text>
<text x="157.1" y="78.5" transform="rotate(-90 157.1 78.5)">I2S_SDI</text>
<text x="159.6" y="79.3" transform="rotate(-90 159.6 79.3)">I2S_SDO</text>
<text x="169.3" y="82.9">GND</text>
<text x="183.6" y="82.5">GND</text>
<text x="116.8" y="84.2">RXD0</text>
<text x="116.8" y="86.7">REFCLK</text>
<text x="116.8" y="89.3">PORP</text>
<text x="168.5" y="85.5">RXD1</text>
<text x="168.7" y="88">TXD1</text>
<text x="41.4" y="94.5">GND</text>
<text x="116.8" y="91.8">PORN</text>
<text x="116.8" y="94.4">POTP</text>
<text x="166.8" y="95.6">GPIO39</text>
<text x="166.8" y="93.1">GPIO40</text>
<text x="166.8" y="90.5">GPIO41</text>
<text x="218.3" y="92.5">GPIO</text>
<text x="219.5" y="90.2">J2</text>
<text x="41.7" y="101.2">+5V</text>
<text x="116.8" y="102">RXD2</text>
<text x="116.8" y="96.9">POTN</text>
<text x="116.8" y="99.4">TXD2</text>
<text x="166.8" y="100.7">GPIO42</text>
<text x="166.8" y="98.2">GPIO43</text>
<text x="98.8" y="102.3">GND</text>
<text x="116.8" y="104.5">PWM0</text>
<text x="116.8" y="107.1">PWM1</text>
<text x="166.8" y="105.8">GPIO38</text>
<text x="169.7" y="103.2">RST</text>
<text x="116.8" y="109.6">P2RP</text>
<text x="116.8" y="112.1">P2RN</text>
<text x="165.4" y="110.9">3V3_OUT</text>
<text x="166.8" y="108.3">GPIO37</text>
<text x="169.3" y="113.4">GND</text>
<text x="41.1" y="117.3">GND</text>
<text x="88" y="114.6">UART2</text>
<text x="91.7" y="116.6">J1</text>
<text x="98.9" y="118.7">+5V</text>
<text x="116.8" y="114.7">P2TP</text>
<text x="116.8" y="117.2">P2TN</text>
<text x="116.8" y="119.8">SD_WP</text>
<text x="165.4" y="118.5">1V8_OUT</text>
<text x="169.3" y="115.9">GND</text>
<text x="116.8" y="122.3">SD_CD</text>
<text x="204.4" y="125.7">GND</text>
<text x="129.2" y="128.3" transform="rotate(-90 129.2 128.3)">GND</text>
<text x="131.7" y="128.3" transform="rotate(-90 131.7 128.3)">SD_D1</text>
<text x="134.2" y="128.3" transform="rotate(-90 134.2 128.3)">SD_D0</text>
<text x="136.8" y="128.3" transform="rotate(-90 136.8 128.3)">SD_CLK</text>
<text x="139.3" y="128.3" transform="rotate(-90 139.3 128.3)">SD_CMD</text>
<text x="141.9" y="128.3" transform="rotate(-90 141.9 128.3)">SD_D3</text>
<text x="144.4" y="128.3" transform="rotate(-90 144.4 128.3)">SD_D2</text>
<text x="146.9" y="128.3" transform="rotate(-90 146.9 128.3)">3V3_OUT</text>
<text x="149.5" y="128.3" transform="rotate(-90 149.5 128.3)">USB_DP</text>
<text x="152" y="128.3" transform="rotate(-90 152 128.3)">USB_DM</text>
<text x="154.6" y="128.3" transform="rotate(-90 154.6 128.3)">5V0_IN</text>
<text x="157.1" y="128.3" transform="rotate(-90 157.1 128.3)">5V0_IN</text>
<text x="159.6" y="128.3" transform="rotate(-90 159.6 128.3)">GND</text>
<text x="162.2" y="128.3" transform="rotate(-90 162.2 128.3)">GND</text>
<text x="121.3" y="137.7">GND</text>
<text x="154.5" y="145.7">+5V</text>
<text x="163.8" y="145.8">GND</text>
<text x="56.2" y="155.5">+3V3</text>
</g>
</svg>
